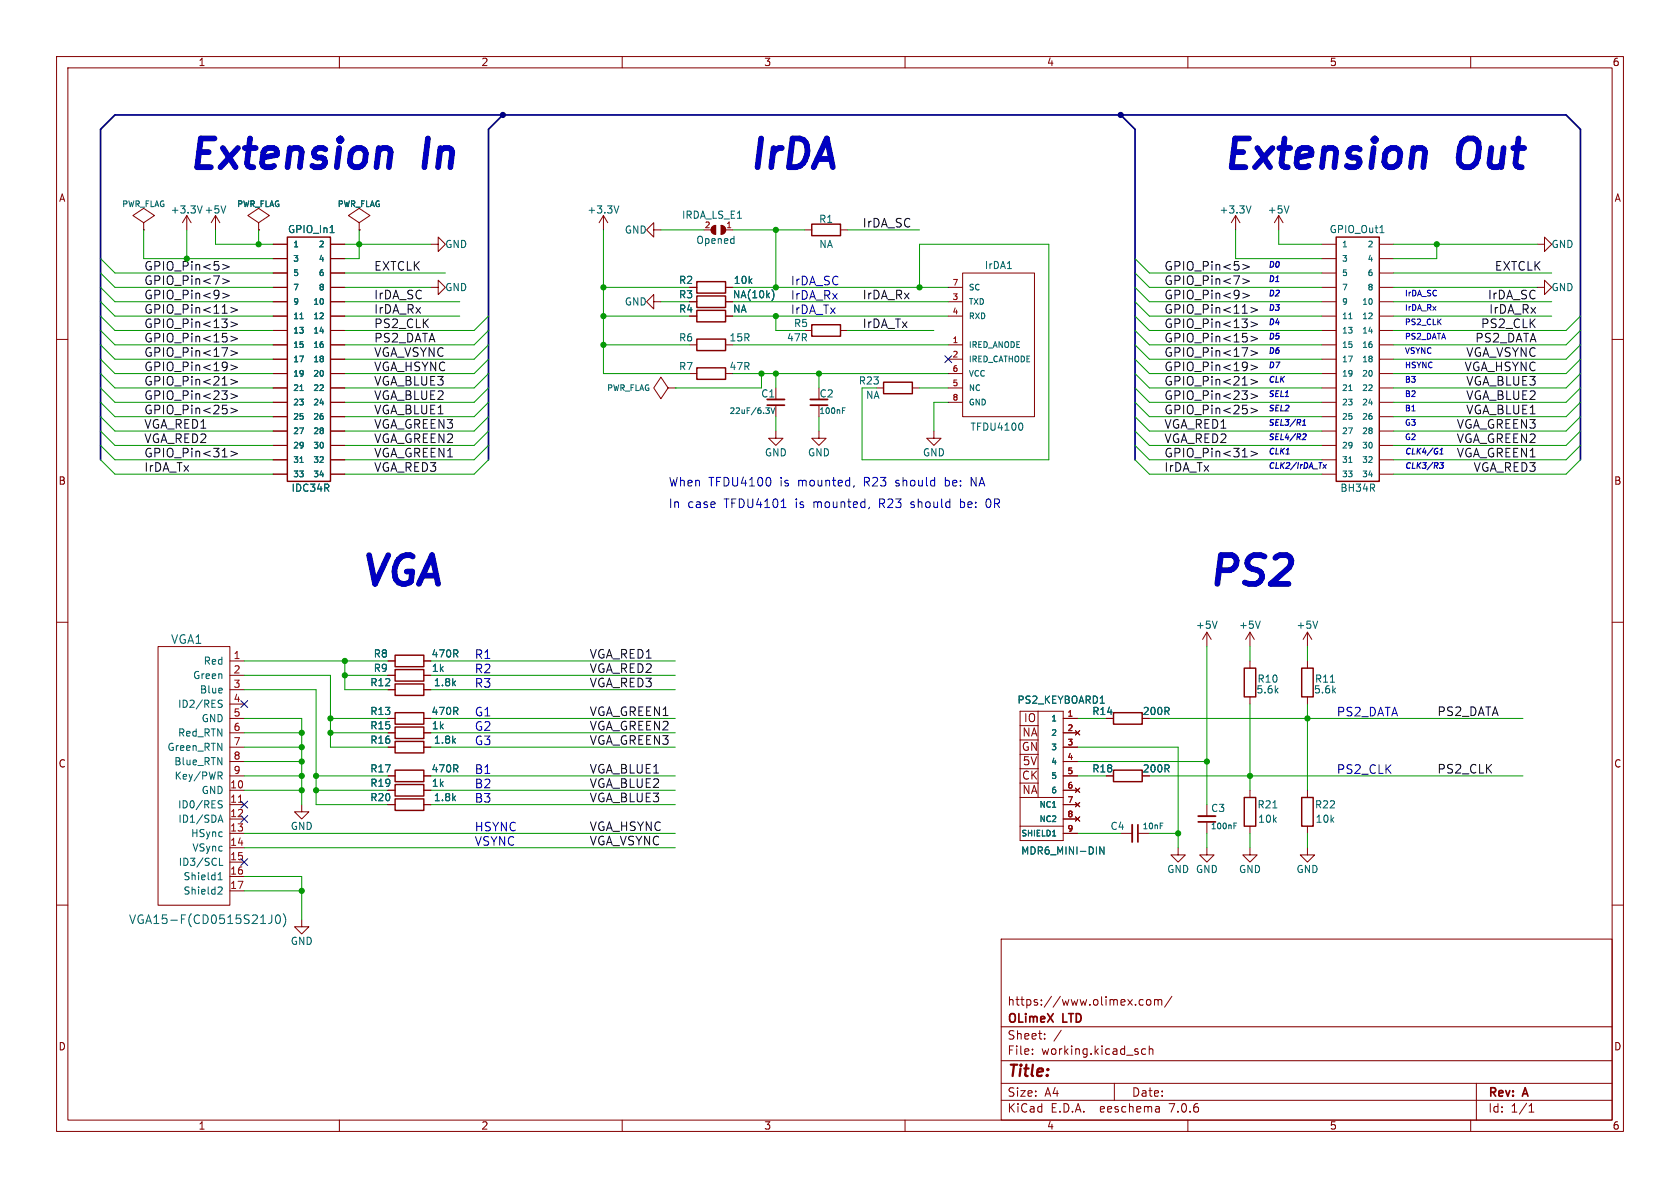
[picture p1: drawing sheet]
<svg xmlns="http://www.w3.org/2000/svg" width="297mm" height="210mm" viewBox="0 0 297 210" stroke-linecap="round" stroke-linejoin="round" font-family="sans-serif">
<g fill="none" stroke="#840000" stroke-width=".18">
<path d="M10 10h277v190h-277zM12 12h273v186h-273zM60 10v2M110 10v2M160 10v2M210 10v2M260 10v2M25.4 39.4l1.9-1.3-1.9-1.3-1.9 1.3 1.9 1.3v1.2M33 38.1l.8 1.3M33 38.1v2.5M33 38.1l-.7 1.3M38.1 38.1l-.8 1.3"/>
<path d="M38.1 38.1v2.5M38.1 38.1l.8 1.3M45.7 39.4l1.9-1.3-1.9-1.3-1.9 1.3 1.9 1.3v1.2M63.5 39.4l1.9-1.3-1.9-1.3-1.9 1.3 1.9 1.3v1.2M106.7 38.1l.7 1.3M106.7 38.1v2.5M106.7 38.1l-.8 1.3M218.4 38.1l.8 1.3M218.4 38.1v2.5M218.4 38.1l-.7 1.3M226.1 38.1l-.8 1.3M226.1 38.1v2.5"/>
<path d="M226.1 38.1l.7 1.3M10 60h2M25.4 40.6h.1M45.7 40.6h.1M48.3 55.9h2.4M48.3 53.3h2.4M48.3 50.8h2.4M48.3 58.4h2.4M48.3 43.2h2.4M48.3 45.7h2.4M48.3 48.3h2.4M58.5 55.9h2.5"/>
<path d="M58.5 53.3h2.5M58.5 50.8h2.5M58.5 58.4h2.5M58.5 43.2h2.5M58.5 45.7h2.5M58.5 48.3h2.5M63.5 40.6h.1M76.2 50.8h1.3v1.3l1.2-1.3-1.2-1.3v1.3M76.2 43.2h1.3v1.3l1.2-1.3-1.2-1.3v1.3M115.6 40.6v1.3l-1.3-1.3 1.3-1.2v1.2h1.2M115.6 53.3v1.3l-1.3-1.3 1.3-1.2v1.2h1.2M121.9 55.9h1.3"/>
<path d="M121.9 53.3h1.3M121.9 50.8h1.3M124.5 40.6h1.2M128.3 55.9h1.2M128.3 53.3h1.2M128.3 50.8h1.2M128.3 40.6h1.2M142.2 40.6h1.3M142.2 58.4h1.3M148.6 40.6h1.3M148.6 58.4h1.3M167.6 55.9h2.6"/>
<path d="M167.6 53.3h2.6M167.6 50.8h2.6M170.2 48.3h12.7v25.4h-12.7zM233.7 55.9h2.5M233.7 53.3h2.5M233.7 50.8h2.5M233.7 58.4h2.5M233.7 43.2h2.5M233.7 45.7h2.5M233.7 48.3h2.5M243.9 55.9h2.5M243.9 53.3h2.5"/>
<path d="M243.9 50.8h2.5M243.9 58.4h2.5M243.9 43.2h2.5M243.9 45.7h2.5M243.9 48.3h2.5M271.8 50.8h1.2v1.3l1.3-1.3-1.3-1.3v1.3M271.8 43.2h1.2v1.3l1.3-1.3-1.3-1.3v1.3M285 60h2M48.3 68.6h2.4M48.3 66h2.4M48.3 61h2.4M48.3 63.5h2.4"/>
<path d="M48.3 71.1h2.4M48.3 73.7h2.4M48.3 76.2h2.4M48.3 78.7h2.4M58.5 68.6h2.5M58.5 66h2.5M58.5 61h2.5M58.5 63.5h2.5M58.5 71.1h2.5M58.5 73.7h2.5M58.5 76.2h2.5M58.5 78.7h2.5"/>
<path d="M118.1 68.6l-1.3-1.9-1.2 1.9 1.2 1.9 1.3-1.9h1.3M119.4 68.6h.1M121.9 66h1.3M121.9 61h1.3M128.3 66h1.2M128.3 61h1.2M137.2 76.2v1.3h-1.3l1.3 1.2 1.2-1.2h-1.2M137.2 68.6v2M137.2 71.8v1.9M144.8 76.2v1.3h-1.3l1.3 1.2 1.2-1.2h-1.2M144.8 71.8v1.9M154.9 68.6h1.3"/>
<path d="M161.3 68.6h1.3M165.1 76.2v1.3h-1.3l1.3 1.2 1.3-1.2h-1.3M167.6 68.6h2.6M167.6 66h2.6M167.6 61h2.6M167.6 63.5h2.6M167.6 71.1h2.6M233.7 68.6h2.5M233.7 66h2.5M233.7 61h2.5M233.7 63.5h2.5M233.7 71.1h2.5"/>
<path d="M233.7 73.7h2.5M233.7 76.2h2.5M233.7 78.7h2.5M243.9 68.6h2.5M243.9 66h2.5M243.9 61h2.5M243.9 63.5h2.5M243.9 71.1h2.5M243.9 73.7h2.5M243.9 76.2h2.5M243.9 78.7h2.5M48.3 81.3h2.4"/>
<path d="M48.3 83.8h2.4M58.5 81.3h2.5M58.5 83.8h2.5M233.7 81.3h2.5M233.7 83.8h2.5M243.9 81.3h2.5M243.9 83.8h2.5M10 110h2M27.9 114.3h12.7v45.7h-12.7zM40.6 116.8h2.6M40.6 119.4h2.6M68.6 116.8h1.2"/>
<path d="M68.6 119.4h1.2M74.9 116.8h1.3M74.9 119.4h1.3M213.4 111.8l.7 1.2M213.4 111.8v2.5M213.4 111.8l-.8 1.2M221 111.8v2.5M221 116.8v1.3M221 111.8l.7 1.2M221 111.8l-.8 1.2M231.1 111.8v2.5M231.1 116.8v1.3"/>
<path d="M231.1 111.8l.8 1.2M231.1 111.8l-.7 1.2M285 110h2M40.6 137.2h2.6M40.6 127h2.6M40.6 139.7h2.6M40.6 121.9h2.6M40.6 124.5h2.6M40.6 129.5h2.6M40.6 132.1h2.6M40.6 134.6h2.6M68.6 137.2h1.2"/>
<path d="M68.6 127h1.2M68.6 139.7h1.2M68.6 121.9h1.2M68.6 129.5h1.2M68.6 132.1h1.2M74.9 137.2h1.3M74.9 127h1.3M74.9 139.7h1.3M74.9 121.9h1.3M74.9 129.5h1.3M74.9 132.1h1.3M180.3 125.7h7.7v22.9h-7.7z"/>
<path d="M180.3 138.4h3.2M180.3 135.9h3.2M180.3 133.4h3.2M180.3 130.8h3.2M180.3 128.3h3.2M183.5 125.7v15.3M188 137.2h2.5M188 127h2.5M188 139.7h2.5M188 129.5h2.5M188 132.1h2.5M188 134.6h2.5"/>
<path d="M190.1 129.2l.8 .7M190.1 139.3l.8 .8M190.9 129.2l-.8 .7M190.9 139.3l-.8 .8M195.6 137.2h1.2M195.6 127h1.2M221 123.2v1.3M221 139.7v1.3M231.1 123.2v1.3M231.1 139.7v1.3M10 160h2M40.6 142.2h2.6"/>
<path d="M40.6 144.8h2.6M40.6 147.3h2.6M40.6 149.9h2.6M40.6 152.4h2.6M40.6 154.9h2.6M40.6 157.5h2.6M53.3 142.2v1.3h-1.2l1.2 1.3 1.3-1.3h-1.3M68.6 142.2h1.2M74.9 142.2h1.3M180.3 146.1h7.7M180.3 141h7.7M188 142.2h2.5"/>
<path d="M188 144.8h2.5M188 147.3h2.5M190.1 141.9l.8 .7M190.1 144.4l.8 .8M190.9 141.9l-.8 .7M190.9 144.4l-.8 .8M198.1 147.3h2.1M201.3 147.3h1.9M208.3 149.9v1.2h-1.3l1.3 1.3 1.2-1.3h-1.2M213.4 149.9v1.2h-1.3l1.3 1.3 1.2-1.3h-1.2M213.4 142.2v2.1M213.4 145.4v1.9"/>
<path d="M221 149.9v1.2h-1.3l1.3 1.3 1.2-1.3h-1.2M221 146.1v1.2M231.1 149.9v1.2h-1.2l1.2 1.3 1.3-1.3h-1.3M231.1 146.1v1.2M285 160h2M53.3 162.6v1.2h-1.2l1.2 1.3 1.3-1.3h-1.3M177 166h108v32h-108zM202.1 176.8l-.4-.1-.3 .3v.4l.1 .2h.6M202.7 176.8l.3-.1 .4 .1 .1 .6-.2 .2-.3 .1-.3-.1zM204.1 176.8l.4-.1 .2 .2M204.1 176.7v1M204.7 176.9l.3-.2 .3 .1 .1 .9"/>
<path d="M204.7 176.9v.8M207.2 176.1l-1.3 2M60 198v2M110 198v2M160 198v2M177 194.5h108M177 191.5h108M177 187.5h108M177 181.5h108M182.5 186.3v.1M182.5 185.5v.1M184.7 183.6v.1"/>
<path d="M184.7 182.8v.1M187.6 182.1l-1.3 2M197 191.5v3M202.5 185.5l-.4-.1-.3 .3v.4l.2 .2h.5M203.2 185.5l.2-.1 .3 .1 .1 .9M203.2 184.9v1.5M204.9 195.7l.1 .9M205 196.5l-.2 .1M205 196h-.2M210 198v2M260 198v2M261 191.5v6.5"/>
<path d="M270.3 196.6h.9M270.3 195.5l.4-.4v1.5"/>
</g>
<g fill="none" stroke="#006464" stroke-width=".18">
<path d="M35.7 36.4l-.4 1.3M39.9 36.4l-.4 1.3M109.4 36.4l-.4 1.3M221.2 36.4l-.5 1.3M227.9 36.4l-.4 1.3M53 56.3h.6M58.3 41.1h.8M136.5 51.2a1.46 1.46 0 0 1 0 1.9M178.1 47.5h.7M238.4 56.3h.6M244 41.1h.7M53 69h.6"/>
<path d="M135.4 72.1h.6l-.3 .4M135.8 72.5l.2 .2v.2l-.2 .2M136.3 72.1l.3 1 .4-1M148.9 72.1h.5M148.9 72.6h.4M180.6 74.8l.2 .5-.2 .7M238.4 69h.6M53 81.7h.6M238.4 81.7h.6M215.2 109.8l-.4 1.3M222.8 109.8l-.4 1.3M233 109.8l-.5 1.3"/>
<path d="M38.6 136.5h.4l.3 .2-.1 .4h-.6M38.7 124.3l.5 .2 .1 .2-.1 .3h-.5M38.7 123.8h.6M38.9 137.1l.4 .6M194.5 124.3h.7M235.2 120.6h.7M38.6 145.4l.4-1.3 .4 1.3M38.6 155.5h.7M38.6 154.6l.3-.4v1.3M38.7 142.1l.5 .2 .1 .2-.1 .3h-.5M38.7 141.6h.6M38.7 145h.6"/>
<path d="M38.7 156.8l.5 .1 .1 .3-.8 .9h.8M38.8 151.7v1.3h.6M186.1 147.8h.6M195.2 149.7v1.3l-.8-1.3v1.3M205.1 145.5h.5M218.1 146h.4M218.1 145.5h.5M225 142.8h.8M48 161.7v1.1a.49 .49 0 0 1-.5 .5M48.8 161.9l.3-.2a.83 .83 0 0 1 .6 .7 .83 .83 0 0 1-.4 .8l-.1 .1a.82 .82 0 0 1-.4-1.4zM50.1 161.5a1.75 1.75 0 0 1 0 2.3"/>
</g>
<g fill="none" stroke="#840000" stroke-width=".25">
<path d="M126.4 39.9v1.4M127.5 39.9a.76 .76 0 0 1 .8 .7 .76 .76 0 0 1-.8 .8zM127.6 39.9v1.4M143.5 39.6h5.1v2.1h-5.1zM50.8 41.9h7.6v43.2h-7.6zM123.2 59.9h5.1v2.1h-5.1zM123.2 54.9h5.1v2h-5.1zM123.2 52.3h5.1v2.1h-5.1zM123.2 49.8h5.1v2h-5.1zM125.9 40.3v.7M125.9 40.1l.6-.2v1.5a.76 .76 0 0 1-.7-.5 .76 .76 0 0 1 .1-.8zM126 40.1v.9"/>
<path d="M126.1 40.1v1M126.2 40v1.3M127.8 40v1.3M127.9 40.1v1M128 40.1v1M128.1 40.3v.6M143.5 57.4h5.1v2h-5.1zM236.2 41.9h7.6v43.2h-7.6zM123.2 65h5.1v2.1h-5.1zM156.2 67.6h5.1v2h-5.1zM69.8 115.8h5.1v2.1h-5.1zM69.8 118.4h5.1v2h-5.1z"/>
<path d="M220 118.1h2v5.1h-2zM230.1 118.1h2.1v5.1h-2.1zM69.8 120.9h5.1v2h-5.1zM69.8 138.7h5.1v2h-5.1zM69.8 128.5h5.1v2.1h-5.1zM69.8 136.1h5.1v2.1h-5.1zM69.8 126h5.1v2h-5.1zM69.8 131.1h5.1v2h-5.1zM196.8 136.1h5.1v2.1h-5.1zM196.8 126h5.1v2h-5.1zM69.8 141.2h5.1v2.1h-5.1zM220 141h2v5.1h-2z"/>
<path d="M230.1 141h2.1v5.1h-2.1z"/>
</g>
<path d="M135.6 70.6h3.1M143.3 70.6h3M200.2 145.8v3M211.8 144.3h3.1" fill="none" stroke="#840000" stroke-width=".33"/>
<path d="M135.6 71.6h3.1M143.3 71.6h3M201.2 145.8v3M211.8 145.3h3.1" fill="none" stroke="#840000" stroke-width=".3"/>
<path d="M42.2 141.8h.7" fill="none" stroke="#a90000" stroke-width=".18"/>
<g fill="none" stroke="#0f0f0f" stroke-width=".18">
<path d="M39.4 46.7l1.1 .5-1.1 .4M39.4 49.3l1.1 .4-1.1 .4M39.4 51.8l1.1 .5-1.1 .4M40.8 56.9l1.2 .4-1.2 .5M40.8 59.4l1.2 .5-1.2 .4M40.8 54.4l1.2 .4-1.2 .4M219.7 49.3l1.2 .4-1.2 .4M219.7 51.8l1.2 .5-1.2 .4M219.7 46.7l1.2 .5-1.2 .4M221.2 54.4l1.1 .4-1.1 .4M221.2 56.9l1.1 .4-1.1 .5M221.2 59.4l1.1 .5-1.1 .4"/>
<path d="M40.8 69.6l1.2 .4-1.2 .5M40.8 67.1l1.2 .4-1.2 .4M40.8 72.1l1.2 .5-1.2 .4M40.8 62l1.2 .4-1.2 .4M40.8 64.5l1.2 .5-1.2 .4M40.8 79.8l1.2 .4-1.2 .4M221.2 64.5l1.1 .5-1.1 .4M221.2 79.8l1.1 .4-1.1 .4M221.2 72.1l1.1 .5-1.1 .4M221.2 69.6l1.1 .4-1.1 .5M221.2 67.1l1.1 .4-1.1 .4M221.2 62l1.1 .4-1.1 .4"/>
</g>
<path d="M230.2 75.2h.6M230.3 74.5l.4-.3-.2 1M230.4 76.8l.3-.1 .2 .3-.7 .7h.6M254.7 79.5l.2-.3-.1 1.1M233.9 82.1l.5 .7M234.5 82.1l-.6 .7M254.5 80.3h.6M254.6 81.8h.6l-.4 .4 .3 .1v.3l-.2 .2h-.3" fill="none" stroke="#0000c2" stroke-width=".2"/>
<path d="M136.2 84.7v.9M138.1 89.7h.9M151 85.8l-.1 .3M153.7 89.7l-.1 .2M171.7 85.9v-1.5l.9 1.5M174.5 88.3l-.2 .5 .2 .9" fill="none" stroke="#0000c2" stroke-width=".18"/>
<path d="M88.9 20.3l-2.5 2.6v58.4M198.1 20.3l2.6 2.6v58.4M17.8 81.3v-58.4l2.5-2.6h256.6l2.5 2.6v58.4" fill="none" stroke="#000084" stroke-width=".3"/>
<g fill="none" stroke="#009600" stroke-width=".18">
<path d="M17.8 53.3l2.5 2.6h28M17.8 58.4l2.5 2.6h28M17.8 48.3l2.5 2.5h28M17.8 55.9l2.5 2.5h28M17.8 50.8l2.5 2.5h28M17.8 45.7l2.5 2.6h28M25.4 40.6v5.1h22.9M33 40.6v5.1M38.1 40.6v2.6h10.2M45.7 40.6v2.6M61 55.9h20.3M61 50.8h15.2"/>
<path d="M61 43.2h15.2M61 53.3h20.3M61 48.3h17.7M63.5 40.6v5.1h-2.5M86.4 58.4l-2.6 2.6h-22.8M86.4 55.9l-2.6 2.5h-22.8M106.7 55.9h15.2M106.7 50.8h15.2M106.7 40.6v25.4h15.2M116.8 40.6h7.7M116.8 53.3h5.1M129.5 55.9h38.1"/>
<path d="M129.5 50.8h38.1M129.5 40.6h12.7M129.5 53.3h38.1M137.2 55.9v2.5h5M137.2 40.6v10.2M149.9 58.4h15.2M149.9 40.6h12.7M162.6 50.8v-7.6h22.8v38.1h-33v-12.7M200.7 53.3l2.5 2.6h30.5M200.7 58.4l2.5 2.6h30.5M200.7 48.3l2.5 2.5h30.5M200.7 55.9l2.5 2.5h30.5"/>
<path d="M200.7 50.8l2.5 2.5h30.5M200.7 45.7l2.5 2.6h30.5M218.4 40.6v5.1h15.3M226.1 40.6v2.6h7.6M246.4 55.9h27.9M246.4 50.8h25.4M246.4 43.2h25.4M246.4 53.3h27.9M246.4 48.3h27.9M254 43.2v2.5h-7.6M279.4 58.4l-2.5 2.6h-30.5M279.4 55.9l-2.5 2.5h-30.5"/>
<path d="M17.8 61l2.5 2.5h28M17.8 66l2.5 2.6h28M17.8 68.6l2.5 2.5h28M17.8 63.5l2.5 2.5h28M17.8 78.7l2.5 2.6h28M17.8 76.2l2.5 2.5h28M17.8 73.7l2.5 2.5h28M17.8 71.1l2.5 2.6h28M86.4 61l-2.6 2.5h-22.8M86.4 66l-2.6 2.6h-22.8M86.4 68.6l-2.6 2.5h-22.8M86.4 63.5l-2.6 2.5h-22.8"/>
<path d="M86.4 78.7l-2.6 2.6h-22.8M86.4 76.2l-2.6 2.5h-22.8M86.4 73.7l-2.6 2.5h-22.8M86.4 71.1l-2.6 2.6h-22.8M106.7 61h15.2M129.5 61h38.1M129.5 66h38.1M134.6 66v2.6h-15.2M137.2 66v2.6M137.2 73.7v2.5M144.8 66v2.6M144.8 73.7v2.5"/>
<path d="M162.6 68.6h5M167.6 71.1h-2.5v5.1M200.7 61l2.5 2.5h30.5M200.7 66l2.5 2.6h30.5M200.7 68.6l2.5 2.5h30.5M200.7 63.5l2.5 2.5h30.5M200.7 78.7l2.5 2.6h30.5M200.7 76.2l2.5 2.5h30.5M200.7 73.7l2.5 2.5h30.5M200.7 71.1l2.5 2.6h30.5M279.4 61l-2.5 2.5h-30.5M279.4 66l-2.5 2.6h-30.5"/>
<path d="M279.4 68.6l-2.5 2.5h-30.5M279.4 63.5l-2.5 2.5h-30.5M279.4 78.7l-2.5 2.6h-30.5M279.4 76.2l-2.5 2.5h-30.5M279.4 73.7l-2.5 2.5h-30.5M279.4 71.1l-2.5 2.6h-30.5M17.8 81.3l2.5 2.5h28M86.4 81.3l-2.6 2.5h-22.8M200.7 81.3l2.5 2.5h30.5M279.4 81.3l-2.5 2.5h-30.5M43.2 119.4h15.2v12.7h10.2M43.2 116.8h25.4"/>
<path d="M61 116.8v5.1h7.6M61 119.4h7.6M76.2 116.8h43.2M76.2 119.4h43.2M213.4 114.3v27.9M221 114.3v2.5M231.1 114.3v2.5M43.2 127h10.1v15.2M43.2 121.9h12.7v20.3h12.7M43.2 137.2h10.1M43.2 139.7h10.1M43.2 132.1h10.1"/>
<path d="M43.2 129.5h10.1M43.2 134.6h10.1M55.9 137.2h12.7M55.9 139.7h12.7M58.4 129.5h10.2M58.4 127h10.2M76.2 121.9h43.2M76.2 137.2h43.2M76.2 139.7h43.2M76.2 132.1h43.2M76.2 129.5h43.2M76.2 127h43.2"/>
<path d="M190.5 137.2h5.1M190.5 132.1h17.8v17.8M190.5 127h5.1M190.5 134.6h22.9M203.2 137.2h66M203.2 127h66M221 124.5v15.2M231.1 124.5v15.2M43.2 154.9h10.1v7.7M43.2 157.5h10.1M43.2 149.9h76.2M43.2 147.3h76.2"/>
<path d="M76.2 142.2h43.2M190.5 147.3h7.6M203.2 147.3h5.1M213.4 147.3v2.6M221 147.3v2.6M231.1 147.3v2.6"/>
</g>
<path d="M167 62.9l1.2 1.2M168.2 62.9l-1.2 1.2M42.6 123.9l1.2 1.2M43.8 123.9l-1.2 1.2M42.6 151.8l1.2 1.2M42.6 144.2l1.2 1.2M42.6 141.6l1.2 1.2M43.8 151.8l-1.2 1.2M43.8 144.2l-1.2 1.2M43.8 141.6l-1.2 1.2" fill="none" stroke="#000084" stroke-width=".18"/>
<g fill="#009600" stroke="#009600" stroke-width=".18">
<circle cx="162.6" cy="50.8" r=".46"/>
<circle cx="137.2" cy="55.9" r=".46"/>
<circle cx="137.2" cy="66" r=".46"/>
<circle cx="134.6" cy="66" r=".46"/>
<circle cx="144.8" cy="66" r=".46"/>
<circle cx="254" cy="43.2" r=".46"/>
<circle cx="137.2" cy="50.8" r=".46"/>
<circle cx="137.2" cy="40.6" r=".46"/>
<circle cx="61" cy="116.8" r=".46"/>
<circle cx="61" cy="119.4" r=".46"/>
<circle cx="53.3" cy="132.1" r=".46"/>
<circle cx="53.3" cy="129.5" r=".46"/>
<circle cx="106.7" cy="61" r=".46"/>
<circle cx="63.5" cy="43.2" r=".46"/>
<circle cx="106.7" cy="55.9" r=".46"/>
<circle cx="106.7" cy="50.8" r=".46"/>
<circle cx="53.3" cy="139.7" r=".46"/>
<circle cx="53.3" cy="137.2" r=".46"/>
<circle cx="53.3" cy="134.6" r=".46"/>
<circle cx="58.4" cy="129.5" r=".46"/>
<circle cx="53.3" cy="157.5" r=".46"/>
<circle cx="58.4" cy="127" r=".46"/>
<circle cx="55.9" cy="139.7" r=".46"/>
<circle cx="55.9" cy="137.2" r=".46"/>
<circle cx="33" cy="45.7" r=".46"/>
<circle cx="45.7" cy="43.2" r=".46"/>
<circle cx="213.4" cy="134.6" r=".46"/>
<circle cx="208.3" cy="147.3" r=".46"/>
<circle cx="231.1" cy="127" r=".46"/>
<circle cx="221" cy="137.2" r=".46"/>
</g>
<g fill="#000084" stroke="#000084" stroke-width=".18">
<circle cx="198.1" cy="20.3" r=".46"/>
<circle cx="88.9" cy="20.3" r=".46"/>
</g>
<g font-size="7.1" fill="#0000c2">
<text x="33" y="30.2">Extension</text>
<text x="75.2" y="30.2">In</text>
<text x="132.1" y="30.2">IrDA</text>
<text x="215.9" y="30.2">Extension</text>
<text x="258.1" y="30.2">Out</text>
<text x="63.5" y="103.9">VGA</text>
<text x="213.4" y="103.9">PS2</text>
</g>
<text font-size="2.8" fill="#840000" x="178" y="190.9">Title:</text>
<g font-size="2.1" fill="#0f0f0f">
<text x="152.4" y="40.3">IrDA_SC</text>
<text x="25.4" y="47.9">GPIO_Pin&lt;5&gt;</text>
<text x="66" y="47.9">EXTCLK</text>
<text x="205.7" y="47.9">GPIO_Pin&lt;5&gt;</text>
<text x="264.2" y="47.9">EXTCLK</text>
<text x="25.4" y="50.5">GPIO_Pin&lt;7&gt;</text>
<text x="25.4" y="53">GPIO_Pin&lt;9&gt;</text>
<text x="66" y="53">IrDA_SC</text>
<text x="152.4" y="53">IrDA_Rx</text>
<text x="205.7" y="50.5">GPIO_Pin&lt;7&gt;</text>
<text x="205.7" y="53">GPIO_Pin&lt;9&gt;</text>
<text x="263" y="53">IrDA_SC</text>
<text x="25.4" y="58.1">GPIO_Pin&lt;13&gt;</text>
<text x="25.4" y="55.6">GPIO_Pin&lt;11&gt;</text>
<text x="66" y="58.1">PS2_CLK</text>
<text x="66" y="55.6">IrDA_Rx</text>
<text x="152.4" y="58.1">IrDA_Tx</text>
<text x="205.7" y="55.6">GPIO_Pin&lt;11&gt;</text>
<text x="205.7" y="58.1">GPIO_Pin&lt;13&gt;</text>
<text x="261.8" y="58.1">PS2_CLK</text>
<text x="263.2" y="55.6">IrDA_Rx</text>
<text x="25.4" y="63.2">GPIO_Pin&lt;17&gt;</text>
<text x="25.4" y="60.6">GPIO_Pin&lt;15&gt;</text>
<text x="25.4" y="65.7">GPIO_Pin&lt;19&gt;</text>
<text x="66" y="60.6">PS2_DATA</text>
<text x="66" y="63.2">VGA_VSYNC</text>
<text x="66" y="65.7">VGA_HSYNC</text>
<text x="205.7" y="65.7">GPIO_Pin&lt;19&gt;</text>
<text x="205.7" y="63.2">GPIO_Pin&lt;17&gt;</text>
<text x="205.7" y="60.6">GPIO_Pin&lt;15&gt;</text>
<text x="258.9" y="65.7">VGA_HSYNC</text>
<text x="259.1" y="63.2">VGA_VSYNC</text>
<text x="260.7" y="60.6">PS2_DATA</text>
<text x="25.4" y="70.8">GPIO_Pin&lt;23&gt;</text>
<text x="25.4" y="68.3">GPIO_Pin&lt;21&gt;</text>
<text x="66" y="70.8">VGA_BLUE2</text>
<text x="66" y="68.3">VGA_BLUE3</text>
<text x="205.7" y="70.8">GPIO_Pin&lt;23&gt;</text>
<text x="205.7" y="68.3">GPIO_Pin&lt;21&gt;</text>
<text x="259.1" y="70.8">VGA_BLUE2</text>
<text x="259.1" y="68.3">VGA_BLUE3</text>
<text x="25.4" y="75.9">VGA_RED1</text>
<text x="25.4" y="73.3">GPIO_Pin&lt;25&gt;</text>
<text x="66" y="73.3">VGA_BLUE1</text>
<text x="66" y="75.9">VGA_GREEN3</text>
<text x="205.7" y="73.3">GPIO_Pin&lt;25&gt;</text>
<text x="205.7" y="75.9">VGA_RED1</text>
<text x="257.5" y="75.9">VGA_GREEN3</text>
<text x="259.1" y="73.3">VGA_BLUE1</text>
<text x="25.4" y="78.4">VGA_RED2</text>
<text x="25.4" y="83.5">IrDA_Tx</text>
<text x="25.4" y="81">GPIO_Pin&lt;31&gt;</text>
<text x="66" y="83.5">VGA_RED3</text>
<text x="66" y="81">VGA_GREEN1</text>
<text x="66" y="78.4">VGA_GREEN2</text>
<text x="205.7" y="81">GPIO_Pin&lt;31&gt;</text>
<text x="205.7" y="78.4">VGA_RED2</text>
<text x="205.7" y="83.5">IrDA_Tx</text>
<text x="257.5" y="81">VGA_GREEN1</text>
<text x="257.5" y="78.4">VGA_GREEN2</text>
<text x="260.5" y="83.5">VGA_RED3</text>
<text x="104.1" y="119.1">VGA_RED2</text>
<text x="104.1" y="116.5">VGA_RED1</text>
<text x="104.1" y="121.6">VGA_RED3</text>
<text x="104.1" y="131.8">VGA_GREEN3</text>
<text x="104.1" y="126.7">VGA_GREEN1</text>
<text x="104.1" y="129.2">VGA_GREEN2</text>
<text x="254" y="126.7">PS2_DATA</text>
<text x="104.1" y="136.8">VGA_BLUE1</text>
<text x="254" y="136.8">PS2_CLK</text>
<text x="104.1" y="141.9">VGA_BLUE3</text>
<text x="104.1" y="139.4">VGA_BLUE2</text>
<text x="104.1" y="147">VGA_HSYNC</text>
<text x="104.1" y="149.5">VGA_VSYNC</text>
</g>
<g font-size="2.1" fill="#0000c2">
<text x="139.7" y="53.1">IrDA_Rx</text>
<text x="139.7" y="50.6">IrDA_SC</text>
<text x="139.7" y="55.6">IrDA_Tx</text>
<text x="118.1" y="86.1">When</text>
<text x="118.1" y="89.9">In</text>
<text x="121.5" y="89.9">case</text>
<text x="125.2" y="86.1">TFDU4100</text>
<text x="128.1" y="89.9">TFDU4101</text>
<text x="137.9" y="86.1">is</text>
<text x="140.8" y="89.9">is</text>
<text x="141.2" y="86.1">mounted,</text>
<text x="144" y="89.9">mounted,</text>
<text x="153" y="86.1">R23</text>
<text x="155.8" y="89.9">R23</text>
<text x="158.7" y="86.1">should</text>
<text x="161.6" y="89.9">should</text>
<text x="167.6" y="86.1">be:</text>
<text x="170.4" y="89.9">be:</text>
<text x="172.3" y="86.1">NA</text>
<text x="175.1" y="89.9">0R</text>
<text x="83.8" y="119.1">R2</text>
<text x="83.8" y="116.6">R1</text>
<text x="83.8" y="121.7">R3</text>
<text x="83.8" y="131.8">G3</text>
<text x="83.8" y="129.3">G2</text>
<text x="83.8" y="126.8">G1</text>
<text x="236.2" y="126.8">PS2_DATA</text>
<text x="83.8" y="136.9">B1</text>
<text x="236.2" y="136.9">PS2_CLK</text>
<text x="83.8" y="139.5">B2</text>
<text x="83.8" y="142">B3</text>
<text x="83.8" y="147.1">HSYNC</text>
<text x="83.8" y="149.6">VSYNC</text>
</g>
<g font-size="2.1" fill="#006464">
<text x="30.1" y="114">VGA1</text>
<text x="22.7" y="163.6">VGA15-F(CD0515S21J0)</text>
</g>
<g font-size="2.1" fill="#840000">
<text x="178" y="178">https://www.olimex.com/</text>
<text x="178" y="184">Sheet:</text>
<text x="178" y="181.2">OLimeX</text>
<text x="188" y="181.2">LTD</text>
<text x="178" y="186.7">File:</text>
<text x="184.1" y="186.7">working.kicad_sch</text>
<text x="178" y="196.9">KiCad</text>
<text x="178" y="194.1">Size:</text>
<text x="184.7" y="194.1">A4</text>
<text x="185.7" y="196.9">E.D.A.</text>
<text x="194.6" y="196.9">eeschema</text>
<text x="200" y="194.1">Date:</text>
<text x="207" y="196.9">7.0.6</text>
<text x="263" y="194.3">Rev:</text>
<text x="263" y="196.9">Id:</text>
<text x="267.1" y="196.9">1/1</text>
<text x="269.4" y="194.3">A</text>
</g>
<g font-size="2" fill="#840000">
<text x="180.6" y="130.4">NA</text>
<text x="180.9" y="127.9">IO</text>
<text x="180.5" y="133">GN</text>
<text x="180.7" y="135.5">5V</text>
<text x="180.5" y="138.1">CK</text>
<text x="180.6" y="140.6">NA</text>
</g>
<g font-size="1.8" fill="#840000">
<text x="35" y="11.9">1</text>
<text x="85" y="11.9">2</text>
<text x="135" y="11.9">3</text>
<text x="185" y="11.9">4</text>
<text x="235" y="11.9">5</text>
<text x="285" y="11.9">6</text>
<text x="10.3" y="35.9">A</text>
<text x="285.3" y="35.9">A</text>
<text x="10.3" y="85.9">B</text>
<text x="285.3" y="85.9">B</text>
<text x="201.9" y="126.6">200R</text>
<text x="10.3" y="135.9">C</text>
<text x="201.9" y="136.8">200R</text>
<text x="285.3" y="135.9">C</text>
<text x="10.3" y="185.9">D</text>
<text x="285.3" y="185.9">D</text>
<text x="35" y="199.9">1</text>
<text x="85" y="199.9">2</text>
<text x="135" y="199.9">3</text>
<text x="185" y="199.9">4</text>
<text x="235" y="199.9">5</text>
<text x="285" y="199.9">6</text>
</g>
<g font-size="1.8" fill="#006464">
<text x="30.1" y="37.9">+3.3V</text>
<text x="36.1" y="37.9">+5V</text>
<text x="50.8" y="41.4">GPIO_In1</text>
<text x="103.7" y="37.9">+3.3V</text>
<text x="110.4" y="41.5">GND</text>
<text x="120.5" y="38.9">IRDA_LS_E1</text>
<text x="144.7" y="39.6">R1</text>
<text x="215.5" y="37.9">+3.3V</text>
<text x="224" y="37.9">+5V</text>
<text x="235" y="41.4">GPIO_Out1</text>
<text x="78.6" y="44">GND</text>
<text x="123" y="43.3">Opened</text>
<text x="144.7" y="44">NA</text>
<text x="174" y="47.8">IrDA1</text>
<text x="274.2" y="44">GND</text>
<text x="78.6" y="51.7">GND</text>
<text x="119.9" y="52.9">R3</text>
<text x="119.9" y="50.4">R2</text>
<text x="129.5" y="52.9">NA(10k)</text>
<text x="129.6" y="50.4">10k</text>
<text x="274.2" y="51.7">GND</text>
<text x="110.4" y="54.2">GND</text>
<text x="119.9" y="55.5">R4</text>
<text x="129.5" y="55.5">NA</text>
<text x="140.3" y="58">R5</text>
<text x="119.9" y="65.6">R7</text>
<text x="119.9" y="60.6">R6</text>
<text x="128.9" y="65.6">47R</text>
<text x="128.9" y="60.6">15R</text>
<text x="139" y="60.6">47R</text>
<text x="134.5" y="70.5">C1</text>
<text x="144.8" y="70.5">C2</text>
<text x="153" y="70.7">NA</text>
<text x="171.5" y="76.3">TFDU4100</text>
<text x="135.1" y="80.9">GND</text>
<text x="142.7" y="80.9">GND</text>
<text x="163.1" y="80.9">GND</text>
<text x="51.4" y="87.1">IDC34R</text>
<text x="236.9" y="87.1">BH34R</text>
<text x="211.3" y="111.4">+5V</text>
<text x="218.9" y="111.4">+5V</text>
<text x="229.1" y="111.4">+5V</text>
<text x="35.9" y="117.7">Red</text>
<text x="66" y="116.4">R8</text>
<text x="66" y="119">R9</text>
<text x="76.2" y="116.4">470R</text>
<text x="76.2" y="119">1k</text>
<text x="31.4" y="125.3">ID2/RES</text>
<text x="34" y="120.2">Green</text>
<text x="35.2" y="122.8">Blue</text>
<text x="65.4" y="121.5">R12</text>
<text x="76.6" y="121.5">1.8k</text>
<text x="179.8" y="124.6">PS2_KEYBOARD1</text>
<text x="222" y="122.8">5.6k</text>
<text x="222.2" y="120.9">R10</text>
<text x="232.2" y="122.8">5.6k</text>
<text x="232.4" y="120.9">R11</text>
<text x="31.4" y="130.4">Red_RTN</text>
<text x="35.6" y="127.9">GND</text>
<text x="65.4" y="129.1">R15</text>
<text x="65.4" y="126.6">R13</text>
<text x="65.4" y="131.7">R16</text>
<text x="76.2" y="126.6">470R</text>
<text x="76.2" y="129.1">1k</text>
<text x="76.6" y="131.7">1.8k</text>
<text x="193" y="126.6">R14</text>
<text x="29.5" y="132.9">Green_RTN</text>
<text x="30.7" y="135.5">Blue_RTN</text>
<text x="65.4" y="136.8">R17</text>
<text x="76.2" y="136.8">470R</text>
<text x="193" y="136.8">R18</text>
<text x="30.8" y="138">Key/PWR</text>
<text x="31.4" y="143.1">ID0/RES</text>
<text x="35.6" y="140.6">GND</text>
<text x="65.4" y="141.8">R20</text>
<text x="65.4" y="139.3">R19</text>
<text x="76.2" y="139.3">1k</text>
<text x="76.6" y="141.8">1.8k</text>
<text x="214" y="143.7">C3</text>
<text x="222.2" y="143.1">R21</text>
<text x="232.4" y="143.1">R22</text>
<text x="31.4" y="145.6">ID1/SDA</text>
<text x="33.7" y="148.2">HSync</text>
<text x="51.3" y="146.9">GND</text>
<text x="196.2" y="146.9">C4</text>
<text x="222.3" y="145.6">10k</text>
<text x="232.5" y="145.6">10k</text>
<text x="31.5" y="153.3">ID3/SCL</text>
<text x="32.3" y="155.8">Shield1</text>
<text x="33.9" y="150.7">VSync</text>
<text x="180.4" y="151.3">MDR6_MINI-DIN</text>
<text x="206.2" y="154.5">GND GND</text>
<text x="218.9" y="154.5">GND</text>
<text x="229.1" y="154.5">GND</text>
<text x="32.3" y="158.3">Shield2</text>
<text x="51.3" y="167.2">GND</text>
</g>
<text font-size="1.8" fill="#009600" x="151.7" y="68.2">R23</text>
<g font-size="1.8" fill="#a90000">
<text x="41.2" y="116.6">1</text>
<text x="41.2" y="119.1">2</text>
<text x="41.2" y="121.7">3</text>
<text x="41.2" y="124.2">4</text>
<text x="41.2" y="126.7">5</text>
<text x="41.2" y="129.3">6</text>
<text x="41.2" y="131.8">7</text>
<text x="41.2" y="134.4">8</text>
<text x="41.2" y="136.9">9</text>
<text x="40.6" y="139.4">10</text>
<text x="40.6" y="142">11</text>
<text x="40.6" y="144.5">12</text>
<text x="40.6" y="147.1">13</text>
<text x="40.6" y="149.6">14</text>
<text x="40.6" y="152.1">15</text>
<text x="40.6" y="154.7">16</text>
<text x="40.6" y="157.2">17</text>
</g>
<g font-size="1.4" fill="#006464">
<text x="21.5" y="36.8">PWR_FLAG</text>
<text x="41.8" y="36.8">PWR_FLAG</text>
<text x="59.6" y="36.8">PWR_FLAG</text>
<text x="51.8" y="43.9">1</text>
<text x="51.8" y="46.5">3</text>
<text x="56.2" y="43.9">2</text>
<text x="56.2" y="46.5">4</text>
<text x="237.2" y="43.9">1</text>
<text x="237.2" y="46.5">3</text>
<text x="241.7" y="43.9">2</text>
<text x="241.7" y="46.5">4</text>
<text x="51.8" y="49">5</text>
<text x="51.8" y="51.5">7</text>
<text x="56.2" y="49">6</text>
<text x="56.2" y="51.5">8</text>
<text x="171.2" y="51.5">SC</text>
<text x="237.2" y="49">5</text>
<text x="237.2" y="51.5">7</text>
<text x="241.7" y="49">6</text>
<text x="241.7" y="51.5">8</text>
<text x="51.8" y="56.6">11</text>
<text x="51.8" y="59.2">13</text>
<text x="51.8" y="54.1">9</text>
<text x="55.3" y="54.1">10</text>
<text x="55.3" y="56.6">12</text>
<text x="55.3" y="59.2">14</text>
<text x="171.2" y="54.1">TXD</text>
<text x="171.2" y="56.6">RXD</text>
<text x="237.2" y="56.6">11</text>
<text x="237.2" y="59.2">13</text>
<text x="237.2" y="54.1">9</text>
<text x="240.7" y="54.1">10</text>
<text x="240.7" y="56.6">12</text>
<text x="240.7" y="59.2">14</text>
<text x="51.8" y="61.7">15</text>
<text x="51.8" y="64.2">17</text>
<text x="55.3" y="61.7">16</text>
<text x="55.3" y="64.2">18</text>
<text x="171.2" y="61.7">IRED_ANODE</text>
<text x="171.2" y="64.2">IRED_CATHODE</text>
<text x="237.2" y="61.7">15</text>
<text x="237.2" y="64.2">17</text>
<text x="240.7" y="61.7">16</text>
<text x="240.7" y="64.2">18</text>
<text x="51.8" y="66.8">19</text>
<text x="51.8" y="69.3">21</text>
<text x="51.8" y="71.9">23</text>
<text x="55.3" y="66.8">20</text>
<text x="55.3" y="69.3">22</text>
<text x="55.3" y="71.9">24</text>
<text x="107.2" y="69.3">PWR_FLAG</text>
<text x="171.2" y="69.3">NC</text>
<text x="171.2" y="66.8">VCC</text>
<text x="171.2" y="71.9">GND</text>
<text x="237.2" y="66.8">19</text>
<text x="237.2" y="69.3">21</text>
<text x="237.2" y="71.9">23</text>
<text x="240.7" y="66.8">20</text>
<text x="240.7" y="69.3">22</text>
<text x="240.7" y="71.9">24</text>
<text x="51.8" y="74.4">25</text>
<text x="51.8" y="76.9">27</text>
<text x="55.3" y="74.4">26</text>
<text x="55.3" y="76.9">28</text>
<text x="128.9" y="73.4">22uF/6.3V</text>
<text x="144.7" y="73.4">100nF</text>
<text x="237.2" y="74.4">25</text>
<text x="237.2" y="76.9">27</text>
<text x="240.7" y="74.4">26</text>
<text x="240.7" y="76.9">28</text>
<text x="51.8" y="79.5">29</text>
<text x="51.8" y="82">31</text>
<text x="55.3" y="79.5">30</text>
<text x="55.3" y="82">32</text>
<text x="237.2" y="79.5">29</text>
<text x="237.2" y="82">31</text>
<text x="240.7" y="79.5">30</text>
<text x="240.7" y="82">32</text>
<text x="51.8" y="84.6">33</text>
<text x="55.3" y="84.6">34</text>
<text x="237.2" y="84.6">33</text>
<text x="240.7" y="84.6">34</text>
<text x="185.7" y="127.7">1</text>
<text x="185.7" y="130.3">2</text>
<text x="185.7" y="132.8">3</text>
<text x="185.7" y="135.4">4</text>
<text x="185.7" y="137.9">5</text>
<text x="183.6" y="143">NC1</text>
<text x="185.7" y="140.4">6</text>
<text x="180.4" y="148.1">SHIELD1</text>
<text x="183.6" y="145.5">NC2</text>
<text x="201.9" y="146.8">10nF</text>
<text x="214" y="146.8">100nF</text>
</g>
<g font-size="1.4" fill="#a90000">
<text x="124.5" y="40.4">2</text>
<text x="128.3" y="40.4">1</text>
<text x="168.3" y="53.1">3</text>
<text x="168.3" y="50.5">7</text>
<text x="168.3" y="55.6">4</text>
<text x="168.3" y="60.7">1</text>
<text x="168.3" y="63.2">2</text>
<text x="168.3" y="65.8">6</text>
<text x="168.3" y="68.3">5</text>
<text x="168.3" y="70.9">8</text>
<text x="188.6" y="126.7">1</text>
<text x="188.6" y="129.3">2</text>
<text x="188.6" y="131.8">3</text>
<text x="188.6" y="134.4">4</text>
<text x="188.6" y="136.9">5</text>
<text x="188.6" y="139.4">6</text>
<text x="188.6" y="142">7</text>
<text x="188.6" y="144.5">8</text>
<text x="188.6" y="147.1">9</text>
</g>
<g font-size="1.4" fill="#0000c2">
<text x="224.2" y="47.4">D0</text>
<text x="224.2" y="49.9">D1</text>
<text x="224.2" y="52.5">D2</text>
<text x="248.3" y="52.5">IrDA_SC</text>
<text x="224.2" y="55">D3</text>
<text x="224.2" y="57.5">D4</text>
<text x="248.3" y="57.5">PS2_CLK</text>
<text x="248.3" y="55">IrDA_Rx</text>
<text x="224.2" y="65.2">D7</text>
<text x="224.2" y="62.6">D6</text>
<text x="224.2" y="60.1">D5</text>
<text x="248.3" y="60.1">PS2_DATA</text>
<text x="248.3" y="65.2">HSYNC</text>
<text x="248.3" y="62.6">VSYNC</text>
<text x="224.2" y="70.2">SEL1</text>
<text x="224.2" y="67.7">CLK</text>
<text x="248.3" y="70.2">B2</text>
<text x="248.3" y="67.7">B3</text>
<text x="224.2" y="77.9">SEL4/R2</text>
<text x="224.2" y="75.3">SEL3/R1</text>
<text x="224.2" y="72.8">SEL2</text>
<text x="248.3" y="75.3">G3</text>
<text x="248.3" y="72.8">B1</text>
<text x="248.3" y="77.9">G2</text>
<text x="224.2" y="82.9">CLK2/IrDA_Tx</text>
<text x="224.2" y="80.4">CLK1</text>
<text x="248.3" y="80.4">CLK4/G1</text>
<text x="248.3" y="82.9">CLK3/R3</text>
</g>
</svg>
